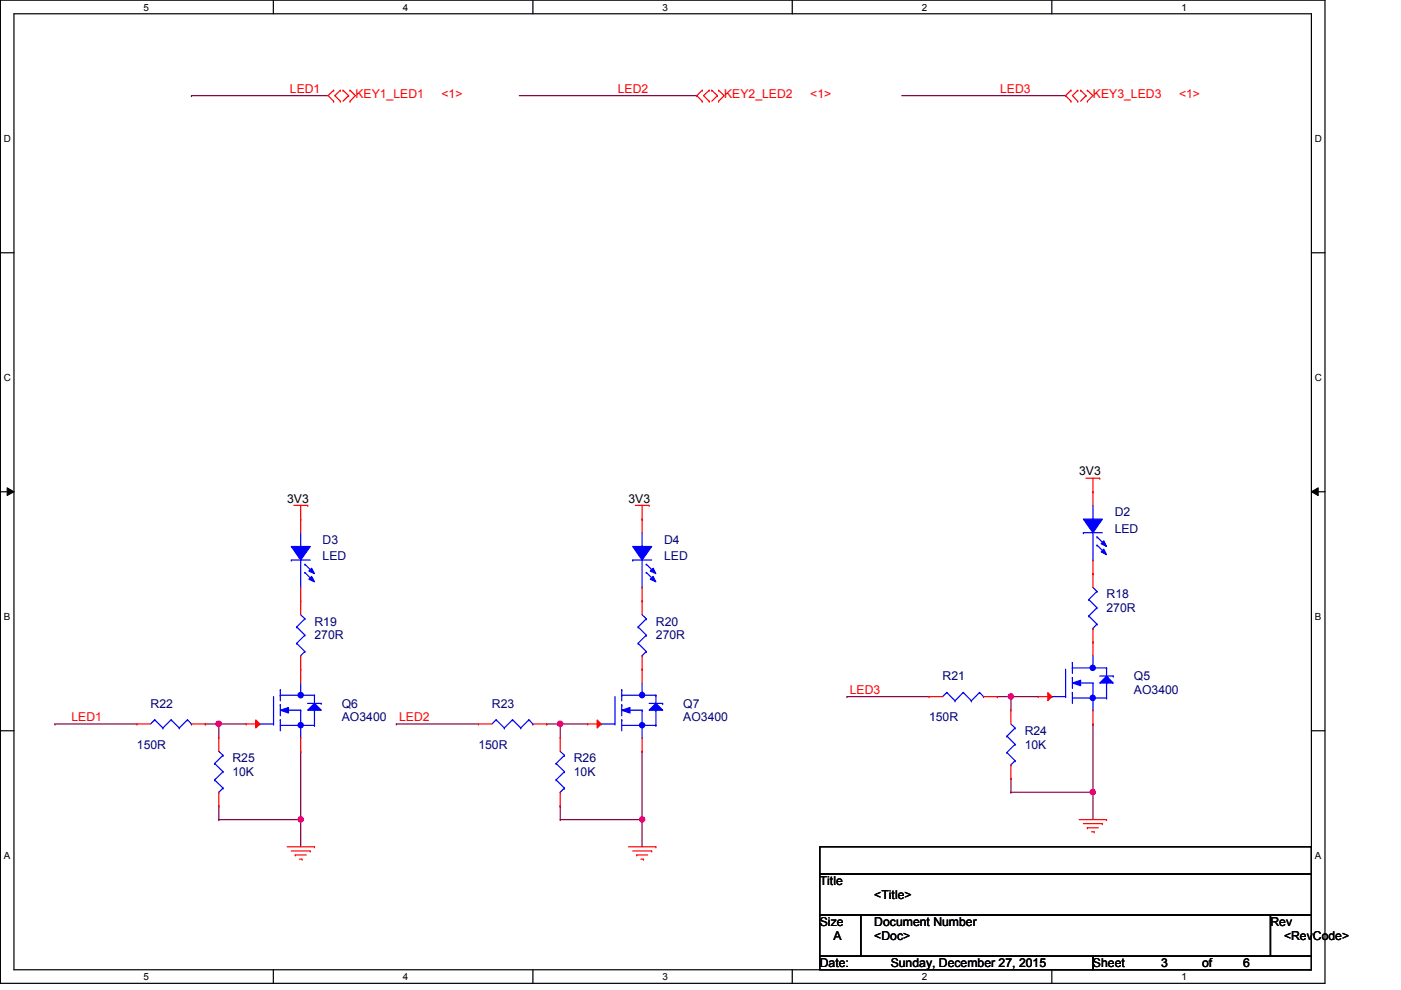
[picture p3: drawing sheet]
<svg xmlns="http://www.w3.org/2000/svg" width="297mm" height="210mm" viewBox="0 0 297 210" stroke-linecap="round" stroke-linejoin="round" font-family="sans-serif">
<path d="M.1 0h280.8v208.5h-280.8zM3 2.9h275v202.7h-275z" fill="none" stroke="#000" stroke-width=".25"/>
<g fill="#fff">
<path d="M30.4 .3h1.2v2.4h-1.2z"/>
<path d="M30.4 205.9h1.2v2.3h-1.2z"/>
</g>
<path d="M58 0v2.9M58 205.6v2.9" fill="none" stroke="#000" stroke-width=".25"/>
<g fill="#fff">
<path d="M85.4 .3h1.2v2.4h-1.2z"/>
<path d="M85.4 205.9h1.2v2.3h-1.2z"/>
</g>
<path d="M113 0v2.9M113 205.6v2.9" fill="none" stroke="#000" stroke-width=".25"/>
<g fill="#fff">
<path d="M140.5 .3h1.1v2.4h-1.1z"/>
<path d="M140.5 205.9h1.1v2.3h-1.1z"/>
</g>
<path d="M168 0v2.9M168 205.6v2.9" fill="none" stroke="#000" stroke-width=".25"/>
<g fill="#fff">
<path d="M195.4 .3h1.2v2.4h-1.2z"/>
<path d="M195.4 205.9h1.2v2.3h-1.2z"/>
</g>
<path d="M223 0v2.9M223 205.6v2.9" fill="none" stroke="#000" stroke-width=".25"/>
<g fill="#fff">
<path d="M250.5 .3h1.1v2.4h-1.1z"/>
<path d="M250.5 205.9h1.1v2.3h-1.1z"/>
<path d="M.8 28.2h1.5v2.4h-1.5z"/>
<path d="M278.8 28.2h1.4v2.4h-1.4z"/>
<path d="M.8 78.9h1.5v2.3h-1.5z"/>
<path d="M278.8 78.9h1.4v2.3h-1.4z"/>
</g>
<path d="M.1 53.6h2.9M278 53.6h2.9" fill="none" stroke="#000" stroke-width=".25"/>
<g fill="#fff">
<path d="M.8 129.6h1.4v2.3h-1.4z"/>
<path d="M278.8 129.6h1.3v2.3h-1.3z"/>
</g>
<path d="M.1 104.3h2.9M278 104.3h2.9" fill="none" stroke="#000" stroke-width=".25"/>
<path d="M1.5 103.4l1.5 .9-1.5 .8zM278 104.3l1.5-.9v1.7z" fill="#000"/>
<path d="M1.5 103.4l1.5 .9-1.5 .8zM278 104.3l1.5-.9v1.7z" fill="none" stroke="#000" stroke-width=".21"/>
<g fill="#fff">
<path d="M.8 180.3h1.4v2.3h-1.4z"/>
<path d="M278.8 180.3h1.3v2.3h-1.3z"/>
</g>
<path d="M.1 154.9h2.9M278 154.9h2.9" fill="none" stroke="#000" stroke-width=".25"/>
<path d="M40.6 20.3h.1M40.6 20.3h29M110.1 20.3h37.6M147.7 20.3h.1M191.2 20.3h34.7M225.9 20.3h.1M43.5 153.5h.1M43.5 153.5h2.9" fill="none" stroke="#800040" stroke-width=".25"/>
<circle cx="46.4" cy="153.5" r=".56" fill="#f0f"/>
<circle cx="46.4" cy="153.5" r=".56" fill="none" stroke="#f0f" stroke-width=".25"/>
<path d="M63.8 159.3h.1M63.8 159.3v14.5" fill="none" stroke="#800040" stroke-width=".25"/>
<circle cx="63.7" cy="173.7" r=".56" fill="#f0f"/>
<circle cx="63.7" cy="173.7" r=".56" fill="none" stroke="#f0f" stroke-width=".25"/>
<g fill="none" stroke="#800040" stroke-width=".25">
<path d="M11.6 153.5h.1M11.6 153.5h17.4M46.4 153.5h.1M46.4 153.5v2.9M46.4 153.5h5.8M115.9 153.5h.1M115.9 153.5h2.9M46.4 170.9h.1M46.4 173.8h.1M46.4 170.9v2.9M46.4 173.8h17.4M63.8 173.8h.1"/>
<path d="M63.8 173.8v5.7"/>
</g>
<circle cx="118.8" cy="153.5" r=".56" fill="#f0f"/>
<circle cx="118.8" cy="153.5" r=".56" fill="none" stroke="#f0f" stroke-width=".25"/>
<path d="M136.1 159.3h.1M136.1 159.3v20.2M118.8 170.9h.1M118.8 173.8h.1M118.8 170.9v2.9M118.8 173.8h17.3M136.1 173.8h.1" fill="none" stroke="#800040" stroke-width=".25"/>
<circle cx="136.1" cy="173.7" r=".56" fill="#f0f"/>
<circle cx="136.1" cy="173.7" r=".56" fill="none" stroke="#f0f" stroke-width=".25"/>
<path d="M84 153.5h.1M84 153.5h17.4M118.8 153.5h.1M118.8 153.5h5.8M118.8 153.5v2.9M211.5 147.7h.1M211.5 147.7h2.8" fill="none" stroke="#800040" stroke-width=".25"/>
<circle cx="214.3" cy="147.7" r=".56" fill="#f0f"/>
<circle cx="214.3" cy="147.7" r=".56" fill="none" stroke="#f0f" stroke-width=".25"/>
<path d="M231.7 153.5h.1M231.7 153.5v14.5" fill="none" stroke="#800040" stroke-width=".25"/>
<circle cx="231.7" cy="167.9" r=".56" fill="#f0f"/>
<circle cx="231.7" cy="167.9" r=".56" fill="none" stroke="#f0f" stroke-width=".25"/>
<path d="M179.6 147.7h.1M179.6 147.7h17.4M214.3 147.7h.1M214.3 147.7v2.9M214.3 147.7h5.8M214.3 165.1h.1M214.3 168h.1M214.3 165.1v2.9M214.3 168h17.4M231.7 168h.1M231.7 168v5.8" fill="none" stroke="#800040" stroke-width=".25"/>
<g fill="none" stroke="#f00" stroke-width=".25">
<path d="M70.7 19.1h.1M70.7 19.1l-1.1 1.2 1.1 1.2M72.2 19.1h.1M72.2 19.1l-1.2 1.2 1.2 1.2M72.7 19.1h.1M72.7 19.1l1.2 1.2M74.2 19.1h.1M74.2 19.1l1.1 1.2-1.1 1.2M148.9 19.1h.1M148.9 19.1l-1.2 1.2 1.2 1.2M150.4 19.1h.1M150.4 19.1l-1.2 1.2 1.2 1.2"/>
<path d="M150.9 19.1h.1M150.9 19.1l1.2 1.2M152.4 19.1h.1M152.4 19.1l1.1 1.2-1.1 1.2M227.1 19.1h.1M227.1 19.1l-1.2 1.2 1.2 1.2M228.5 19.1h.1M228.5 19.1l-1.1 1.2 1.1 1.2M229.1 19.1h.1M229.1 19.1l1.1 1.2M230.5 19.1h.1M230.5 19.1l1.2 1.2-1.2 1.2"/>
<path d="M70.7 21.5h.1M72.2 21.5h.1M73.9 20.3h.1M73.9 20.3l-1.2 1.2M74.2 21.5h.1M148.9 21.5h.1M150.4 21.5h.1M152.1 20.3h.1M152.1 20.3l-1.2 1.2M152.4 21.5h.1M227.1 21.5h.1M228.5 21.5h.1"/>
<path d="M230.2 20.3h.1M230.2 20.3l-1.1 1.2M230.5 21.5h.1M62.3 107.1h2.9M63.8 110.1h.1M63.8 107.1v3M65.2 107.1h.1M134.7 107.1h2.9M136.1 110.1h.1M136.1 107.1v3M137.6 107.1h.1M230.2 101.4h3"/>
<path d="M231.7 104.3h.1M231.7 101.4v2.9M233.2 101.4h.1M136.1 127.4h.1M136.1 127.4v2.9M136.1 139v2.9M46.4 156.4h.1M46.4 156.4v2.9M136.1 141.9h.1M46.4 170.9h.1M46.4 168v2.9M60.9 179.5h5.8"/>
<path d="M66.7 179.5h.1M133.3 179.5h5.8M139.1 179.5h.1M228.8 173.8h5.8M229.7 174.6h4M230.5 175.5h.1M230.5 175.5h2.4M231.4 176.4h.6M232 176.4h.1M233.7 174.6h.1M234.6 173.8h.1M61.8 180.4h4"/>
<path d="M62.6 181.3h.1M62.6 181.3h2.3M63.5 182.2h.5M64 182.2h.1M65.8 180.4h.1M134.2 180.4h4M135 181.3h.1M135 181.3h2.3M135.9 182.2h.5M136.4 182.2h.1M138.2 180.4h.1"/>
</g>
<path d="M173.8 179.5h104.2v5.8h-104.2zM173.8 185.3h104.2v8.7h-104.2zM173.8 194h8.7v8.7h-8.7zM182.5 194h86.9v8.7h-86.9zM269.4 194h8.6v8.7h-8.6zM173.8 202.7h57.9v2.9h-57.9zM231.7 202.7h46.3v2.9h-46.3z" fill="none" stroke="#000" stroke-width=".25"/>
<g fill="none" stroke="#00f" stroke-width=".25">
<path d="M134.2 118.7h.1M134.2 118.7h4M136.1 115.9h.1M136.1 112.9v3M136.1 118.7v5.8M135.3 132.9h.1M135.3 136.4h.1M135.3 132.9l1.7 1.8M135.3 136.4l1.7 1.7M136.1 139h.1M136.1 124.5h.1M136.1 130.3l.9 .9"/>
<path d="M137 131.2h.1M137 134.7h.1M137 138.1h.1M137 131.2l-1.7 1.7M137 134.7l-1.7 1.7M137 138.1l-.9 .9M46.4 159.3l.9 .8M45.5 161.9h.1M45.5 165.4h.1M45.5 161.9l1.8 1.7M45.5 165.4l1.8 1.7M46.4 168h.1"/>
<path d="M47.3 160.1h.1M47.3 163.6h.1M47.3 167.1h.1M47.3 160.1l-1.8 1.8M47.3 163.6l-1.8 1.8M47.3 167.1l-.9 .9"/>
</g>
<path d="M134.2 115.9h4l-2.1 2.8z" fill-rule="evenodd" fill="#00f"/>
<path d="M134.2 115.9h4l-2.1 2.8z" fill="none" stroke="#00f" stroke-width=".25"/>
<path d="M138.5 122.2l.6 1.2-1.2-.6z" fill-rule="evenodd" fill="#00f"/>
<path d="M138.5 122.2l.6 1.2-1.2-.6z" fill="none" stroke="#00f" stroke-width=".25"/>
<path d="M138.5 120.5l.6 1.1-1.2-.5z" fill-rule="evenodd" fill="#00f"/>
<g fill="none" stroke="#00f" stroke-width=".25">
<path d="M137 119.6h.1M137 119.6l1.8 1.8M137 121.4h.1M137 121.4l1.8 1.7M138.5 120.5l.6 1.1-1.2-.5zM32.8 152.6h.1M32.8 152.6l-.9 .9M32.8 152.6l1.7 1.7M34.5 154.3h.1M36.3 152.6h.1M36.3 152.6l-1.8 1.7M36.3 152.6l1.7 1.7"/>
<path d="M38 154.3h.1M39.7 152.6h.1M39.7 152.6l-1.7 1.7M39.7 152.6l.9 .9M40.6 153.5h.1"/>
</g>
<path d="M136.1 110.1h.1M136.1 110.1v2.8M136.1 127.4h.1M136.1 124.5v2.9M29 153.5h.1M29 153.5h2.9M40.6 153.5h2.9M43.5 153.5h.1" fill="none" stroke="#f00" stroke-width=".25"/>
<path d="M139.1 149.1l1.4 1.5h-2.9z" fill="#00f"/>
<g fill="none" stroke="#00f" stroke-width=".25">
<path d="M127.5 153.5h.1M127.5 153.5h2.9M130.4 153.5h.1M130.4 147.7v5.8M131.8 152.6h.1M131.8 149.4h.1M131.8 146.3h.1M131.8 147.4h.1M131.8 146.3v2.3M131.8 149.4v2.4M131.8 152.6v2.3M131.8 153.8h7.3"/>
<path d="M131.8 147.4h7.3M133.3 150.6h2.8M136.1 147.4h.1M136.1 150.6h.1M136.1 156.4h.1M136.1 144.8v2.6M136.1 150.6v5.8M137.6 149.1h2.9M139.1 149.1l1.4 1.5h-2.9zM139.1 153.8h.1M139.1 150.6h.1M139.1 147.4h.1"/>
<path d="M139.1 147.4v1.7M139.1 150.6v3.2M140.5 149.1h.1"/>
</g>
<circle cx="136.1" cy="147.4" r=".56" fill="#00f"/>
<circle cx="136.1" cy="147.4" r=".56" fill="none" stroke="#00f" stroke-width=".25"/>
<circle cx="136.1" cy="153.7" r=".56" fill="#00f"/>
<circle cx="136.1" cy="153.7" r=".56" fill="none" stroke="#00f" stroke-width=".25"/>
<path d="M131.8 150.6l1.8-.6v1.2z" fill="#00f"/>
<path d="M131.8 150.6l1.8-.6v1.2z" fill="none" stroke="#00f" stroke-width=".25"/>
<path d="M136.1 141.9h.1M136.1 141.9v2.9" fill="none" stroke="#f00" stroke-width=".25"/>
<path d="M126.6 152.7l.9 .8-.9 .8z" fill="#f00"/>
<g fill="none" stroke="#f00" stroke-width=".25">
<path d="M231.7 121.6h.1M231.7 136.1h.1M231.7 121.6v2.9M231.7 133.2v2.9M118.8 156.4h.1M118.8 156.4v2.9M124.6 153.5h.1M124.6 153.5h2.9M126.6 152.7l.9 .8-.9 .8zM136.1 159.3h.1M136.1 156.4v2.9M118.8 170.9h.1"/>
<path d="M118.8 168v2.9"/>
</g>
<g fill="none" stroke="#00f" stroke-width=".25">
<path d="M229.7 112.9h.1M229.7 112.9h4M231.7 110.1h.1M231.7 118.7h.1M231.7 107.1v3M231.7 112.9v5.8M230.8 127.1h.1M230.8 130.6h.1M230.8 127.1l1.8 1.8M230.8 130.6l1.8 1.7M231.7 133.2h.1M231.7 124.5l.9 .9"/>
<path d="M232.6 125.4h.1M232.6 128.9h.1M232.6 132.3h.1M232.6 125.4l-1.8 1.7M232.6 128.9l-1.8 1.7M232.6 132.3l-.9 .9M118.8 159.3l.9 .8M117.9 161.9h.1M117.9 165.4h.1M117.9 161.9l1.8 1.7M117.9 165.4l1.8 1.7M118.8 168h.1"/>
<path d="M119.7 160.1h.1M119.7 163.6h.1M119.7 167.1h.1M119.7 160.1l-1.8 1.8M119.7 163.6l-1.8 1.8M119.7 167.1l-.9 .9"/>
</g>
<path d="M229.7 110.1h4l-2 2.8z" fill-rule="evenodd" fill="#00f"/>
<path d="M229.7 110.1h4l-2 2.8z" fill="none" stroke="#00f" stroke-width=".25"/>
<path d="M234 116.4l.6 1.2-1.1-.6z" fill-rule="evenodd" fill="#00f"/>
<path d="M234 116.4l.6 1.2-1.1-.6z" fill="none" stroke="#00f" stroke-width=".25"/>
<path d="M234 114.7l.6 1.2-1.1-.6z" fill-rule="evenodd" fill="#00f"/>
<path d="M232.6 113.8h.1M232.6 115.6h.1M232.6 113.8l1.7 1.8M232.6 115.6l1.7 1.7M234 114.7l.6 1.2-1.1-.6z" fill="none" stroke="#00f" stroke-width=".25"/>
<path d="M231.7 104.3h.1M231.7 104.3v2.8M231.7 118.7v2.9M231.7 121.6h.1" fill="none" stroke="#f00" stroke-width=".25"/>
<path d="M234.6 143.3l1.4 1.5h-2.8z" fill="#00f"/>
<g fill="none" stroke="#00f" stroke-width=".25">
<path d="M231.7 139v2.6M223 147.7h.1M223 147.7h2.9M225.9 147.7h.1M225.9 141.9v5.8M227.4 146.8h.1M227.4 143.6h.1M227.4 140.5h.1M227.4 141.6h.1M227.4 140.5v2.3M227.4 143.6v2.4M227.4 146.8v2.3"/>
<path d="M227.4 148h7.2M227.4 141.6h7.2M228.8 144.8h2.9M231.7 141.6h.1M231.7 144.8h.1M231.7 150.6h.1M231.7 144.8v5.8M233.2 143.3h2.8M234.6 143.3l1.4 1.5h-2.8zM234.6 148h.1M234.6 144.8h.1M234.6 141.6h.1"/>
<path d="M234.6 141.6v1.7M234.6 144.8v3.2M236 143.3h.1"/>
</g>
<circle cx="231.7" cy="141.6" r=".56" fill="#00f"/>
<circle cx="231.7" cy="141.6" r=".56" fill="none" stroke="#00f" stroke-width=".25"/>
<circle cx="231.7" cy="148" r=".56" fill="#00f"/>
<circle cx="231.7" cy="148" r=".56" fill="none" stroke="#00f" stroke-width=".25"/>
<path d="M227.4 144.8l1.7-.6v1.2z" fill="#00f"/>
<path d="M227.4 144.8l1.7-.6v1.2z" fill="none" stroke="#00f" stroke-width=".25"/>
<path d="M231.7 136.1h.1M231.7 136.1v2.9" fill="none" stroke="#f00" stroke-width=".25"/>
<path d="M222.2 146.9l.8 .8-.8 .8z" fill="#f00"/>
<g fill="none" stroke="#f00" stroke-width=".25">
<path d="M63.8 127.4h.1M63.8 127.4v2.9M63.8 139v2.9M63.8 141.9h.1M101.4 153.5h.1M101.4 153.5h2.9M113 153.5h2.9M115.9 153.5h.1M214.3 150.6h.1M214.3 150.6v2.9M220.1 147.7h.1M220.1 147.7h2.9"/>
<path d="M222.2 146.9l.8 .8-.8 .8zM231.7 153.5h.1M231.7 150.6v2.9M214.3 165.1h.1M214.3 162.2v2.9"/>
</g>
<g fill="none" stroke="#00f" stroke-width=".25">
<path d="M61.8 118.7h.1M61.8 118.7h4M63.8 115.9h.1M63.8 112.9v3M63.8 118.7v5.8M62.9 132.9h.1M62.9 136.4h.1M62.9 132.9l1.7 1.8M62.9 136.4l1.7 1.7M63.8 139h.1M63.8 124.5h.1M63.8 130.3l.8 .9"/>
<path d="M64.6 131.2h.1M64.6 134.7h.1M64.6 138.1h.1M64.6 131.2l-1.7 1.7M64.6 134.7l-1.7 1.7M64.6 138.1l-.8 .9M105.2 152.6h.1M105.2 152.6l-.9 .9M105.2 152.6l1.7 1.7M106.9 154.3h.1M108.7 152.6h.1M108.7 152.6l-1.8 1.7"/>
<path d="M108.7 152.6l1.7 1.7M110.4 154.3h.1M112.1 152.6h.1M112.1 152.6l-1.7 1.7M112.1 152.6l.9 .9M113 153.5h.1M213.5 156.1h.1M213.5 159.6h.1M213.5 156.1l1.7 1.7M213.5 159.6l1.7 1.7M214.3 153.5l.9 .8M215.2 154.3h.1"/>
<path d="M215.2 157.8h.1M215.2 154.3l-1.7 1.8M215.2 157.8l-1.7 1.8M214.3 162.2h.1M215.2 161.3h.1M215.2 161.3l-.9 .9"/>
</g>
<path d="M61.8 115.9h4l-2 2.8z" fill-rule="evenodd" fill="#00f"/>
<path d="M61.8 115.9h4l-2 2.8z" fill="none" stroke="#00f" stroke-width=".25"/>
<path d="M66.1 122.2l.6 1.2-1.2-.6z" fill-rule="evenodd" fill="#00f"/>
<path d="M66.1 122.2l.6 1.2-1.2-.6z" fill="none" stroke="#00f" stroke-width=".25"/>
<path d="M66.1 120.5l.6 1.1-1.2-.5z" fill-rule="evenodd" fill="#00f"/>
<path d="M64.6 119.6h.1M64.6 119.6l1.8 1.8M64.6 121.4h.1M64.6 121.4l1.8 1.7M66.1 120.5l.6 1.1-1.2-.5z" fill="none" stroke="#00f" stroke-width=".25"/>
<path d="M63.8 110.1h.1M63.8 110.1v2.8M63.8 127.4h.1M63.8 124.5v2.9" fill="none" stroke="#f00" stroke-width=".25"/>
<path d="M66.7 149.1l1.4 1.5h-2.9z" fill="#00f"/>
<g fill="none" stroke="#00f" stroke-width=".25">
<path d="M55.1 153.5h.1M55.1 153.5h2.9M58 153.5h.1M58 147.7v5.8M59.4 152.6h.1M59.4 149.4h.1M59.4 146.3h.1M59.4 147.4h.1M59.4 146.3v2.3M59.4 149.4v2.4M59.4 152.6v2.3M59.4 153.8h7.3"/>
<path d="M59.4 147.4h7.3M60.9 150.6h2.9M63.8 147.4h.1M63.8 150.6h.1M63.8 156.4h.1M63.8 144.8v2.6M63.8 150.6v5.8M65.2 149.1h2.9M66.7 149.1l1.4 1.5h-2.9zM66.7 153.8h.1M66.7 150.6h.1M66.7 147.4h.1"/>
<path d="M66.7 147.4v1.7M66.7 150.6v3.2M68.1 149.1h.1"/>
</g>
<circle cx="63.7" cy="147.4" r=".56" fill="#00f"/>
<circle cx="63.7" cy="147.4" r=".56" fill="none" stroke="#00f" stroke-width=".25"/>
<circle cx="63.7" cy="153.7" r=".56" fill="#00f"/>
<circle cx="63.7" cy="153.7" r=".56" fill="none" stroke="#00f" stroke-width=".25"/>
<path d="M59.4 150.6l1.8-.6v1.2z" fill="#00f"/>
<path d="M59.4 150.6l1.8-.6v1.2z" fill="none" stroke="#00f" stroke-width=".25"/>
<path d="M63.8 141.9h.1M63.8 141.9v2.9" fill="none" stroke="#f00" stroke-width=".25"/>
<path d="M54.2 152.7l.9 .8-.9 .8z" fill="#f00"/>
<path d="M52.2 153.5h.1M52.2 153.5h2.9M54.2 152.7l.9 .8-.9 .8zM63.8 159.3h.1M63.8 156.4v2.9M197 147.7h.1M197 147.7h2.9M208.5 147.7h3M211.5 147.7h.1" fill="none" stroke="#f00" stroke-width=".25"/>
<path d="M200.7 146.8h.1M200.7 146.8l-.8 .9M200.7 146.8l1.8 1.8M202.5 148.6h.1M204.2 146.8h.1M204.2 146.8l-1.7 1.8M204.2 146.8l1.7 1.8M205.9 148.6h.1M207.7 146.8h.1M207.7 146.8l-1.8 1.8M207.7 146.8l.8 .9M208.5 147.7h.1" fill="none" stroke="#00f" stroke-width=".25"/>
<circle cx="46.4" cy="153.5" r=".56" fill="#f0f"/>
<circle cx="46.4" cy="153.5" r=".56" fill="none" stroke="#f0f" stroke-width=".25"/>
<circle cx="63.7" cy="173.7" r=".56" fill="#f0f"/>
<circle cx="63.7" cy="173.7" r=".56" fill="none" stroke="#f0f" stroke-width=".25"/>
<circle cx="118.8" cy="153.5" r=".56" fill="#f0f"/>
<circle cx="118.8" cy="153.5" r=".56" fill="none" stroke="#f0f" stroke-width=".25"/>
<circle cx="136.1" cy="173.7" r=".56" fill="#f0f"/>
<circle cx="136.1" cy="173.7" r=".56" fill="none" stroke="#f0f" stroke-width=".25"/>
<circle cx="214.3" cy="147.7" r=".56" fill="#f0f"/>
<circle cx="214.3" cy="147.7" r=".56" fill="none" stroke="#f0f" stroke-width=".25"/>
<circle cx="231.7" cy="167.9" r=".56" fill="#f0f"/>
<circle cx="231.7" cy="167.9" r=".56" fill="none" stroke="#f0f" stroke-width=".25"/>
<g font-size="2.6" fill="#f00">
<text x="61.5" y="19.7">LED1</text>
<text x="75.4" y="20.9">KEY1_LED1</text>
<text x="93.6" y="20.9">&lt;1&gt;</text>
<text x="131" y="19.7">LED2</text>
<text x="153.5" y="20.9">KEY2_LED2</text>
<text x="171.8" y="20.9">&lt;1&gt;</text>
<text x="212" y="19.7">LED3</text>
<text x="231.7" y="20.9">KEY3_LED3</text>
<text x="250" y="20.9">&lt;1&gt;</text>
<text x="180.2" y="147.1">LED3</text>
<text x="15.2" y="152.9">LED1</text>
<text x="84.6" y="152.9">LED2</text>
</g>
<g font-size="2.6">
<text x="228.8" y="100.8">3V3</text>
<text x="60.9" y="106.6">3V3</text>
<text x="133.3" y="106.6">3V3</text>
<text x="173.8" y="187.7">Title</text>
<text x="185.4" y="190.6">&lt;Title&gt;</text>
<text x="173.8" y="196.3">Size</text>
<text x="185.4" y="196.3">Document Number</text>
<text x="269.4" y="196.3">Rev</text>
<text x="176.7" y="199.3">A</text>
<text x="185.4" y="199.3">&lt;Doc&gt;</text>
<text x="272.2" y="199.3">&lt;RevCode&gt;</text>
<text x="173.8" y="205.1">Date:</text>
<text x="188.8" y="205.1">Sunday, December 27, 2015</text>
<text x="231.7" y="205.1">Sheet</text>
<text x="246.2" y="205.1">3</text>
<text x="254.9" y="205.1">of</text>
<text x="263.6" y="205.1">6</text>
</g>
<g font-size="2.6" fill="#000080">
<text x="236.3" y="109.5">D2</text>
<text x="236.3" y="112.9">LED</text>
<text x="68.4" y="115.3">D3</text>
<text x="68.4" y="118.7">LED</text>
<text x="140.8" y="115.3">D4</text>
<text x="140.8" y="118.7">LED</text>
<text x="234.6" y="126.9">R18</text>
<text x="234.6" y="129.8">270R</text>
<text x="66.7" y="132.7">R19</text>
<text x="66.7" y="135.6">270R</text>
<text x="139.1" y="132.7">R20</text>
<text x="139.1" y="135.6">270R</text>
<text x="199.9" y="144.2">R21</text>
<text x="240.4" y="144.2">Q5</text>
<text x="240.4" y="147.2">AO3400</text>
<text x="31.9" y="150">R22</text>
<text x="72.5" y="150">Q6</text>
<text x="72.5" y="152.9">AO3400</text>
<text x="104.3" y="150">R23</text>
<text x="144.9" y="150">Q7</text>
<text x="144.9" y="152.9">AO3400</text>
<text x="197" y="152.9">150R</text>
<text x="217.3" y="155.8">R24</text>
<text x="29" y="158.7">150R</text>
<text x="49.3" y="161.6">R25</text>
<text x="101.4" y="158.7">150R</text>
<text x="121.7" y="161.6">R26</text>
<text x="217.3" y="158.7">10K</text>
<text x="49.3" y="164.5">10K</text>
<text x="121.7" y="164.5">10K</text>
</g>
<g font-size="2.1">
<text x="30.4" y="2.2">5</text>
<text x="85.4" y="2.2">4</text>
<text x="140.5" y="2.2">3</text>
<text x="195.4" y="2.2">2</text>
<text x="250.5" y="2.2">1</text>
<text x=".8" y="30.1">D</text>
<text x="278.8" y="30.1">D</text>
<text x=".8" y="80.8">C</text>
<text x="278.8" y="80.8">C</text>
<text x=".8" y="131.5">B</text>
<text x="278.8" y="131.5">B</text>
<text x=".8" y="182.2">A</text>
<text x="278.8" y="182.2">A</text>
<text x="30.4" y="207.8">5</text>
<text x="85.4" y="207.8">4</text>
<text x="140.5" y="207.8">3</text>
<text x="195.4" y="207.8">2</text>
<text x="250.5" y="207.8">1</text>
</g>
</svg>
